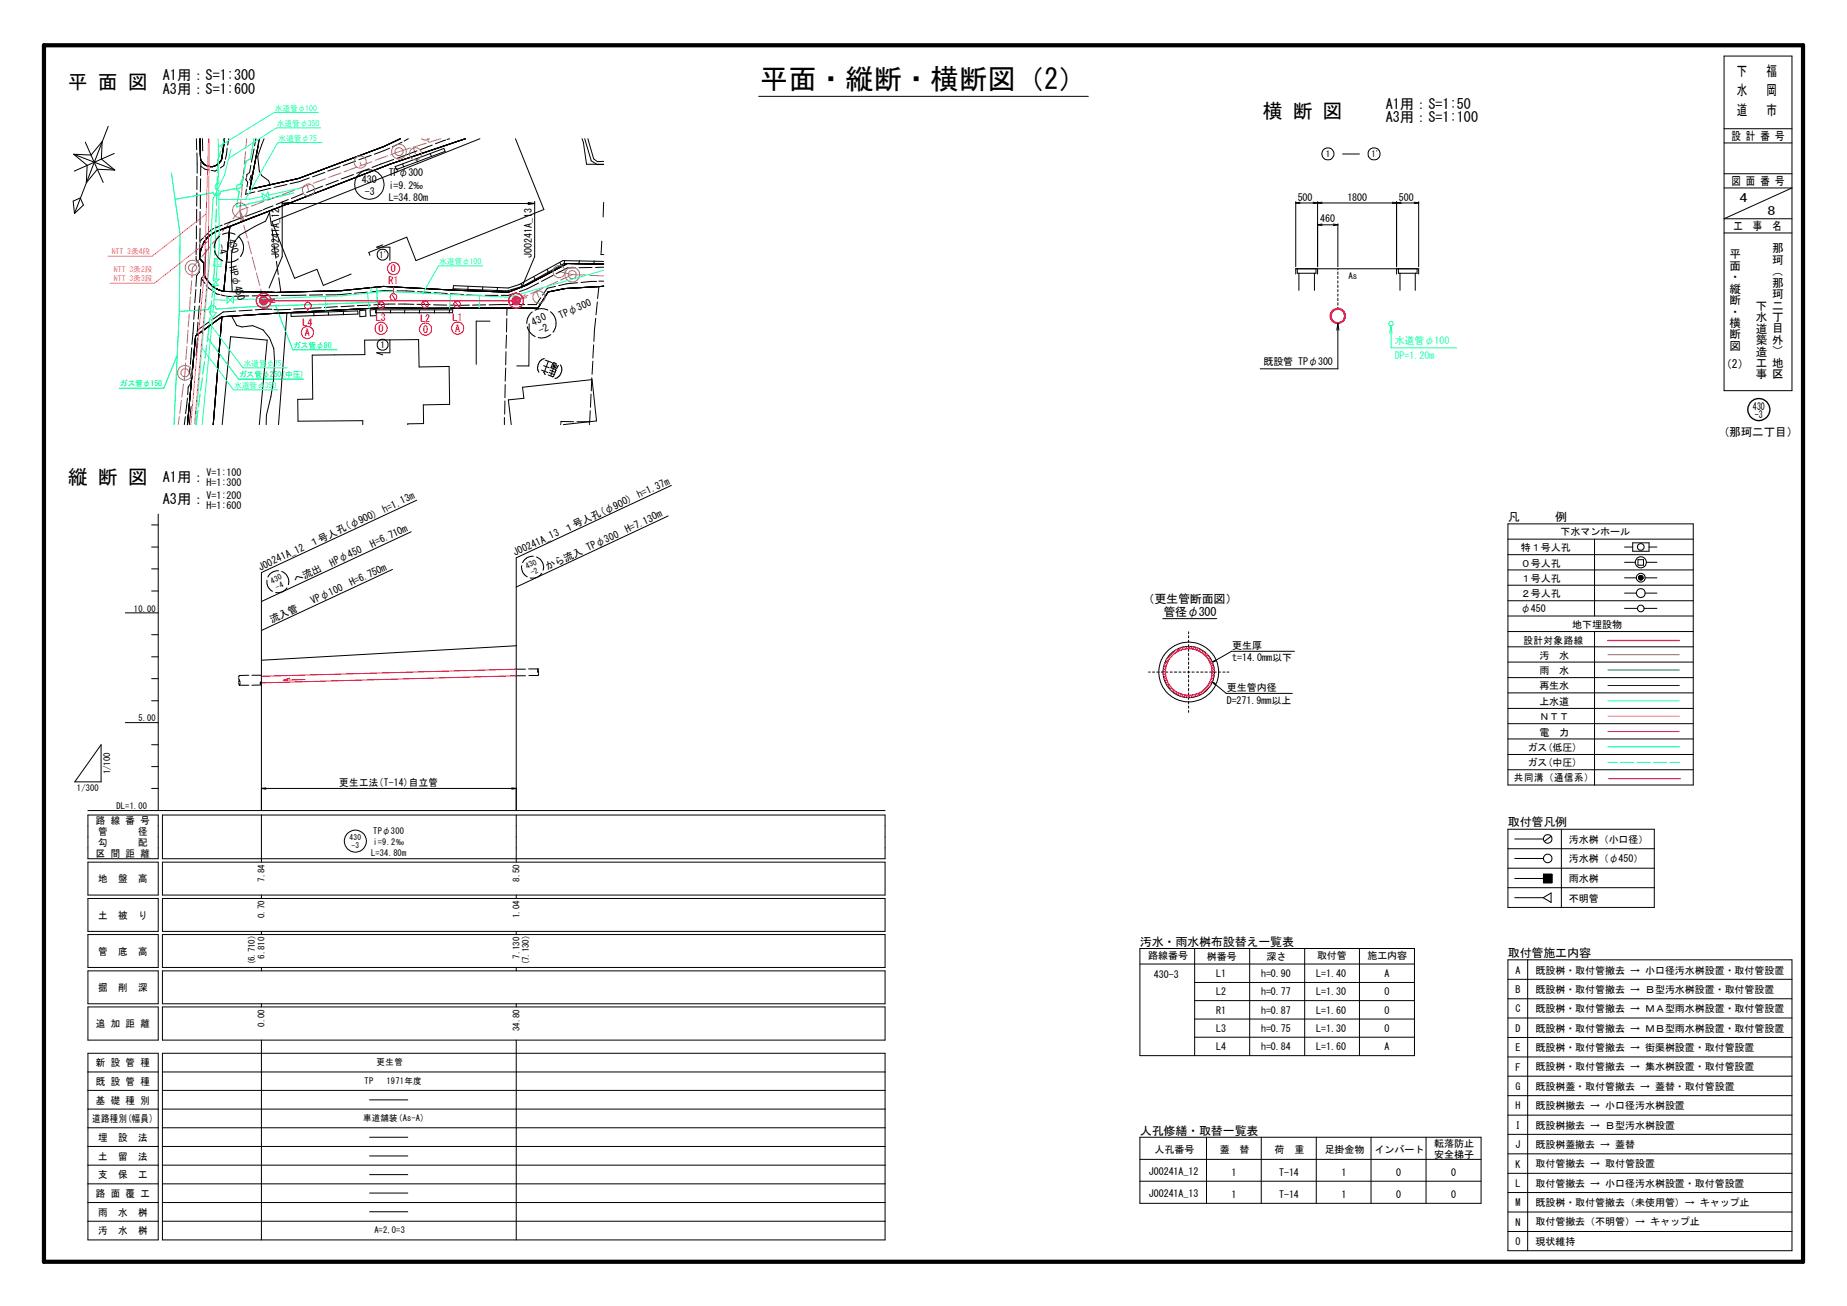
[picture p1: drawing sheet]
<svg xmlns="http://www.w3.org/2000/svg" width="297mm" height="210mm" viewBox="0 0 297 210" stroke-linecap="round" stroke-linejoin="round" font-family="sans-serif">
<g fill="#f00">
<circle cx="42.4" cy="48.3" r=".65"/>
<circle cx="83" cy="48.3" r=".65"/>
</g>
<g fill="none" stroke="#c08040" stroke-width=".16">
<path d="M33.8 39.7l-1.4 1.6M35.4 37.6l-1.3 1.6M37.1 35.6l-1.3 1.6M38.6 33.8l.5 1.9M38.6 33.8l.2 1.8M38.6 33.8l.7 1.7M38.6 33.8l-1.1 1.4M38.7 32.3l-.1 1.5M39 29.6l-.2 2.1M39.2 36.2l.6 2.1M39.2 27l-.2 2.1M39.5 24.4l-.2 2.1"/>
<path d="M39.7 22.3l-.2 1.5M39.9 38.8l.5 2M39.9 33.3l-1.3 .5M42.4 32.4l-2 .7M44.9 31.5l-2 .7M47.4 30.6l-2 .7M49.4 29.8l.2 .8M49.9 29.6l-2 .8M52.4 28.7l-2 .8M54.9 27.8l-2 .7M57.3 26.9l-2 .7M57.9 26.1l.2 .5"/>
<path d="M59.8 26l-2 .7M62.3 25.1l-2 .7M66 23.8l-3.2 1.1M66.5 23.7l.3 1M67.8 22.3l.4 .2h.4l.4-.2M68.5 23l-2 .7M68.7 22.3l.2 .6M70.9 22.3l-1.9 .6M29.8 58.4l-.2 2.8M30.1 55.7l-.2 2.1M30.2 53.1l-.1 2.1M30.4 50.5l-.1 2.1"/>
<path d="M30.6 47.8l-.1 2.1M30.8 45.2l-.2 2.1M32.1 41.7l-1.2 1.4v1.5M40.6 41.4l.5 2M41.2 43.9l.6 2M41.9 46.5l.5 1.8M84.5 47.4l-1.5 .9M84.7 47.8l-1.7 .5M84.9 47.5l-1.9 .8M86.2 46.8l.5 1M87.3 46.4l-2 .8M89.7 45.3l-1.9 .8"/>
<path d="M89.9 43.7l2.1 .5M92 44.2h2.3M92 44.2l-1.8 .8M94.8 44.3l2.3 .1M28.8 67l-.1 1.3M29.2 64.4l-.3 2.1M29.5 61.8l-.2 2M258.6 105.3h11.4"/>
<circle cx="38.6" cy="33.8" r="1.18"/>
<circle cx="49.6" cy="30.6" r=".97"/>
<circle cx="57.9" cy="26" r=".99"/>
<circle cx="64.2" cy="24.4" r=".65"/>
<circle cx="64.2" cy="24.4" r="1.19"/>
<circle cx="66.8" cy="24.7" r=".98"/>
<circle cx="29.7" cy="59.9" r="1.18"/>
<circle cx="29.7" cy="60" r=".65"/>
<circle cx="31" cy="43.1" r="1.18"/>
<circle cx="31" cy="43.1" r=".65"/>
<circle cx="86.7" cy="47.8" r=".97"/>
<circle cx="89.9" cy="43.7" r=".98"/>
<circle cx="92" cy="44.2" r=".64"/>
<circle cx="92" cy="44.2" r="1.19"/>
</g>
<g fill="none" stroke="#000" stroke-width=".16">
<path d="M122 15.5h53M277.2 9h11v53.8h-11zM11.8 32.3l1.1-.5 .5 1.2-1.4 1.3zM11.9 24.8l2.1 1.8-.1 2.8 1.8-2.2 2.8 .1M11.9 24.8l2.7 .1 1.8-2.1-.1 2.8 2.2 1.7M11.9 24.8l6.6 2.5M13.7 22.9l2.9 6.4M17.4 20.3l-5.4 14M18.4 24.7l-6.5 2.8M31.6 22.3v1.8M31.6 36.3v2.1M31.6 38.9l-.1 2"/>
<path d="M31.6 33.7v2.1M31.7 24.6v3.3M31.7 28.4v2.1M31.7 31l-.1 2.1M32.1 39.3v2.2M32.1 22.3l.1 .6M32.2 22.9v1.9M32.2 22.3v.6M32.2 34v2.2M32.2 36.7l-.1 2.1M32.2 24.7a1.74 1.74 0 0 0 2.2 2.1M32.2 38.9l-.1 .2"/>
<path d="M32.2 31.4v2.1M32.3 28.7l-.1 2.2M32.3 26.8l.3 .1M32.3 26v2.2M32.6 22.3v2M32.7 27l.3 .2 .6 .1M32.7 38.2l-.4 .6M33.6 37.4l-.7 .6M34.4 26.8h-.2M34.4 36.7l-.4 .3-.3 .3M35.1 26.3l-.7 .5M35.1 27.2l-.5 .3-.6-.1"/>
<path d="M35.3 38l-.7 .9-.1 .9M35.6 25.7l-.5 .6M35.7 25.4l-.1 .3M35.7 36.2l-1.1 .5M35.8 37.7l.7-.2h.7l.6 .2M36.1 22.8l-.4 2.6M36.1 22.3v.5M36.1 36.7a4.8 4.8 0 0 0-3.8 3.4l-.2 1.5 .7 .7a3.6 3.6 0 0 0 1.9 4.1l1.3 .5M36.2 26l-.2 .6-.6 .4M36.5 23.8l-.3 1.8M36.8 22.3l-.2 1M37 36.4l-.9 .3"/>
<path d="M37 36.4l-1 10.5M38.3 38l.6 .7 .3 .8-.1 1-.4 .7M39 35l-2.9 1.1M39.6 28.6l-.1 .3 .2 .1M39.6 30.4l-.1 .8 1.5-.3M39.7 29.1l.1 .2-.1 .8M39.9 27.9l-.2 .2v.3M40.2 28.7v.2l.1 .1M40.3 29.1l.2 .1M40.3 26.6l-.2 1.1-.1 .2M40.4 28.2l-.1 .4M40.7 28l-.2 .1"/>
<path d="M40.9 24l-.5 2.1M41.1 22.3l-.2 1.2M41.7 22.3l-.3 1.7M41.7 34.5l-4.7 1.9M41.7 34.5l-5.6 2.2M42.1 33.8l-2.6 1M42.5 22.3l-1.1 2.8 .3 2.4 .4 .7 1.1 .8 .2 .7M43.3 34l.3 2.3M43.3 34l-1.6 .5M43.3 34.2l-.6 1.4-4.1 2.2-.9 1.1-.4 1.8v6.2M43.6 30.3l-2.1 .5M43.7 36.8l.3 2.1"/>
<path d="M43.9 33.1l-1.6 .6M44.1 39.4l.3 2.1M44.8 33.4l-1.5 .6M45.4 32.4v8.9l-2.1 5M45.4 32.7h40.6M45.4 32.7l1 .2M46.1 29.7l-2 .4M46.4 32.1l-2 .8M46.4 32.6l-1 .1M48.8 31.1l-1.9 .8M49.7 28.6l-1.6 .6-1.4 .3M51.3 30.8l-3.5 1.4"/>
<path d="M51.9 29.9l-2.6 1M52.2 27.7l-2 .7M53.8 29.9l-2 .7M54.4 29l-2 .8M54.7 26.8l-2 .7M56.3 28.9l-2 .8M56.9 28.1l-2 .7M57.2 25.9l-2 .7M59.4 27.1l-2 .8M59.7 25l-2 .7M61.6 39.4l-1 .4h2.1v2.1M62.7 23.8l-2.5 1"/>
<path d="M63.3 25.7l-3.5 1.2M63.5 26.8l7.9-2.9 .2 .4-7.8 3zM64.4 22.3l-2.7 1.3-13.7 5.1-7.8 1.7 1.2-6.4M64.6 22.9l-1.5 .7M64.7 26.4l.2 .4M65.7 22.3l-.7 .4M66.9 25.6l.2 .4M67.1 24.3l-3.3 1.2M69.2 24.7l.2 .4M69.5 23.3l-1.9 .8M71.7 22.5l-1.7 .6M72.3 22.3l-.4 .1"/>
<path d="M73.5 22.7l1.3-.4a320.9 320.9 0 0 0-25.5 9.3l-7.6 2.9M77.2 22.3l-33.5 13.3 3.7 9.1 3.6-1.4 1 2.6 4.5-1.8M82.9 22.3l4.6 11.4-20.6 8.2-1.5-3.8-6.1 2.5 .2 .5M84.9 32.6l1.1 .1M86 32.4v8.9l-2.1 5M86 32.7l-1.1 .2M93.6 22.3l.2 .6 .5 3.5h2.8M94 22.3l1.1 3.6 .9 .6h1.1M94.5 22.3l1 3.2 .6 .5h1M96.8 38.8l-.2 2.1h.5M97.1 32.6l-.1 2.3M208.4 32.4v10.5"/>
<path d="M208.4 32.6h19.7M208.4 32.6l.6 .1M209 32.5l-.6 .1M211.2 32.5l.7 .1M211.9 32.4v10.5M211.9 32.6l-.7 .1M211.9 32.6l.7 .1M211.9 36.2h3.2M211.9 36.2l.7 .1M212.6 32.5l-.7 .1M212.6 36l-.7 .2M214.4 36l.7 .2"/>
<path d="M215.1 36v6.9M215.1 36.2l-.7 .1M215.9 24.8h2.7M223.9 32.5l.7 .1M224.6 32.4v10.5M224.6 32.6l-.7 .1M224.6 32.6l.7 .1M225.3 32.5l-.7 .1M227.4 32.5l.7 .1M228.1 32.4v10.5M228.1 32.6l-.7 .1M277.2 30.2h11l-11 5h11"/>
<path d="M277.2 23h11M277.2 20.7h11M277.2 27.9h11M277.2 37.5h11M30.6 59l-.1 .9 .1 .3M30.8 55.9l-.2 2.7M31.2 51.9l-.3 3.5M31.3 49.2l-.1 2.2M31.5 46.6l-.2 2.1M31.5 41.2v.5l.2 .3M31.7 53.6l-.1 .3M31.7 54.4l-.2 2.7"/>
<path d="M31.7 53.1v.3M31.8 42.1l.2 .2v.6M31.8 44.1l-.2 .2-.1 1.8M31.8 51.8l-.1 1.3M32 49.2l-.1 2.1M32 43.2v.6l-.1 .2M32.3 46.5l-.2 2.1M32.4 44.7l-.1 1.3M32.4 44.7l.1 .2M32.5 45l.5 .6M32.6 44.5l-.2 .2M32.9 44.2l-.3 .2"/>
<path d="M33.1 40l-.2 4.3M33.1 45.8l.4 .5 .6 .4M33.6 51.8l-1.9 1.3M34.3 46.9l.6 .4 .4 .1M34.5 40.3l.5 1.1 .8 .6M35.5 47.4l.7 .2M35.7 50.9l-4.2 3.1-1.4 14.3M35.7 50.9l-1.4 17.4M36 46.9l7.7 .1M36.4 47.6l.8 .1M37.3 50.8l.8 1.5 .8 .3 1.7-.2 1.7 .6 1 1.4 .7 1.6a28.2 28.2 0 0 1-1.2 10.8v1.5M37.9 50l-2 .2-1.9 1.3"/>
<path d="M37.9 50.8l-2.2 .1M38.3 41.6l-1 .5h-1M40 47.6l-2.5 .1M40.6 49.9l-2.2 .1M43.7 47h.6M43.7 49.7l-2.6 .1M44.4 42l.3 2.2M44.7 47.5l-4.1 .1M44.8 44.7l.4 2.3M45.2 47h-.9M46.1 50.3l-1.3 18M46.7 49.7l-2.6 .1"/>
<path d="M46.8 50.4l10.7-.4 .1 .5-10.8 .4zM47.1 46.9l-1.9 .1M49.2 47.5h-3.9M49.7 46.9h-2.1M50.5 50.3v.5M51.6 49.5l-4.4 .2M51.9 47.4l-2.2 .1M52.4 46.8l-2.2 .1M52.8 50.2v.5M54.3 49.3l-2.1 .1M54.9 49.8l-17 1M55.2 50.1v.5"/>
<path d="M56.5 47.2l-2.2 .2h-1.9M56.5 49.8h-1.6M56.7 46.6l-1.8 .2h-2M56.9 49.2l-2.1 .1M57.8 50l1-.1v.9l-.9 .1zM59.1 47l-2.1 .2M59.3 46.3l-2.1 .2M59.5 49.8h1v1h-.9zM59.6 49.1h-2.2M60.5 49.8h12.3v.5h-12.4zM61.6 49.5l7.4 .1M61.7 46.1l-6.8 .6-10.6 .3"/>
<path d="M61.7 49.5l-6.8 .3M61.7 46.1l12 .6M61.7 46.1l-1.9 .1M62.7 54.6v2.1h-2.1l1 .4M62.8 49.9v.4M63.3 46.8l-1.5-.1-2.2 .2M63.5 48.9l-3.4 .1M63.8 46.8l2.8 .1M64.1 48.9h2.4M65.1 49.9l-.1 .4M67.1 48.9l2.1 .1M67.1 46.9l2.2 .1"/>
<path d="M67.5 49.9l-.1 .5M69.7 49l2.1 .1M69.8 47.1l2.1 .1M69.9 49.8l-.1 .5M71.5 46.6l2.2 .1M72.3 49.9l-.1 .4M72.3 49.1h3.2M72.4 47.2l2.1 .2M75.1 47.4l2.3 .1M75.3 46.1l-.1 .5M77.6 46.1v.5M78 47.5h2.1"/>
<path d="M78.1 49l-2.1 .1M78.8 51.6h-2.2v7M80 46.3l-.1 .5M81.3 59.2l-.1 2.1M81.4 56.6l-.1 2.1M81.4 53.9v2.1M81.5 51.2l-.1 2.2M81.5 49.6v1.1M81.7 49h-3M82.3 49h2.1M83 47.1l-1.3 .4h-1.1M83.8 45.6l.2 .5"/>
<path d="M84.7 45.8l-3 1.2-8-.3M84.8 52.5l.4 1 .9 .6M85.1 52.1l-.1 6.7h-1.9M85.6 50.2l-.3 .3-.5 .7-.1 .8M85.9 44.5l.2 .5M86 49.9l1-.3 .5 .1 .6 .2M86.6 45.5l-1.8 .9-1.3 .5M87 47.9l-.8 1.1h-1.3M87.1 59.5l1 .4M87.4 58.8l.9 .3M87.4 59.8l.3 .4M87.5 57.7a1.52 1.52 0 0 0-.8 2.2"/>
<path d="M87.7 57.9l1 .4M88 43.3l.2 .5M88.1 46.9l-1.6 2.7h-17.5M88.1 46.9l-1.6 2.6-17.5 .1M88.2 58.1l-.6 1.6M88.3 59.9l.8 .3M88.4 59.5l.8 .4M88.5 50.1l.6 .6 .3 .9-.1 1.1-.4 .7M88.6 53.8l-.9 .5-.5 .1-.6-.1M88.6 59.1h.1M88.6 59.1l.7 .3 .1 .2-.5 1-.8-.3M88.9 44.3l-1.8 1"/>
<path d="M89 59.3l-.4 1.2M89.1 58.6l-.2 .5M89.3 58.6l-.2 .5M89.3 46.1l-1.3 .3-.8 1.1M89.3 59.4h.1M89.5 58.7l-.2 .5M89.5 58.5l-.4-.2-.2 .1-.3 .7M89.8 58.8l-.3 .5M90 42.2l.2 .5M90.1 58.7a1.52 1.52 0 0 1-.9 2.2M90.7 42.4l-6.7 3.7M90.7 42.4l6.4 .1"/>
<path d="M90.8 41.9l-.1 .5M91.2 42.4l-6.5 3.4M91.2 42.4l5.9 .1M92.5 43.1h-1.3l-1.8 .9M92.9 45.5l-1.8 .1-1.3 .3M93.2 41.9l-.1 .5M95.2 43l-2.1 .1M95.3 58.1l-.1 2.1M95.5 55.5l-.2 2.1M95.5 42v.5M95.8 51.2l-.3 3.7M95.9 45.3l-2.5 .1"/>
<path d="M96.1 48.6l-.3 2M96.3 45.2h.8M96.3 46.1l-.2 1.9M96.8 46.1l.3-.1-6.2 .4-2.8 .5M97.1 42l-6.6-.1-7 3.9-1.8 .5-8.8-.4v.5l8.7 .4 2.4-.7M97.1 43h-1.3M208.4 44.1v-.9h19.7v.9M208.6 43.2v.7h3v-.7M208.9 43.9v2.8M211.4 43.9v2.8M211.9 43.2v.9M215.1 43.2v.2"/>
<path d="M215.1 43.7v.4M215.1 44.4v.4M215.1 45.2v.3M215.1 45.8v.4M215.1 46.6v.3M215.1 47.3v.3M215.1 48v.3M215.1 48.7v.4M215.1 49.4v.2M215.1 52v7.3h-12.5M215.1 52l-.1 1.1M215.1 52l.2 1.1"/>
<path d="M224.6 43.2v.9M224.9 43.2v.7h3v-.7M225.1 43.9v2.8M227.6 43.9v2.8M29.8 67l-.2 1.3M30.1 64l-.3 2.5M30.4 62l-.1 .2-.1 1.3M30.6 60.3l.1 .7M30.7 61.2v.4l-.2 .2M30.7 65.4l-.3 2.9M35.7 68.3l1.4-14.2 5.9 .6-1.3 13.6M58.3 68.3v-.7l-10.4 .1v-3.5h2.4l-.1-7.1 8.5-.1-.1-2.3 8.7-.1 .1 4.4 4.8-.1 .1 6.1-4.2 .1v3l-2.5 .1v.1"/>
<path d="M81.1 67.1v1.2M81.2 64.5v2.1M81.2 61.8v2.2M82.2 68.3l-.5-4 2.5-.2-.2-1.8 11.2-1.3 .7 6.7-5.3 .6M90.2 68.1v.2M92.2 67.8h-2v.2M92.8 67.8h2M94.8 68.1v.2M94.8 67.8v.2M94.9 66l-.1 1.8M95 63.4v2.1M95.2 60.7l-.1 2.2"/>
<path d="M107.9 78.1l-24.9 11.6v40.6M20.2 98.6h5.2M24.4 95h1M24.4 91.5h1M24.4 88h1M24.4 84.4h1M25.4 82.7v47.6M42.9 93.3v.6l.2 .5 .7 .7M44.8 91.8l-.9 .1-.6 .6-.2 .3M45.3 91.9l.4 .2 .5 .5 .2 .7v.7M46.1 94.5l-.4 .5-.4 .2-1 .1M63.1 91.6l-21.1 9.8"/>
<path d="M66.1 85.5l-24.1 11.2M67 80.4l-25 11.7v38.2M83.9 91l.1 .9 .2 .4 .6 .5M85.8 89.5l-1 .2-.5 .3-.3 .5M86.3 89.6l.6 .4 .3 .4 .2 .7-.1 .6M87.1 92.2l-.8 .7-1 .1M107.4 83l-24.4 11.4M187 99.5h8.7M242.5 84.2h29.8v42h-29.8zM242.5 86.7h29.8M242.5 91.7h29.8M242.5 94.1h29.8"/>
<path d="M242.5 96.6h29.8M242.5 99.1h29.8M242.5 89.2h29.8M256.4 86.7v12.4M261.2 88h1.4M261.2 92.9h1.9M261.2 95.4h1.9M261.2 97.8h2.1M261.2 90.4h1.8M262.6 87.3h2.6v1.3h-2.6zM263.4 90h.9v.9h-.9zM263.5 92.9l.4 .4 .3-.4-.3-.4-.4 .4"/>
<path d="M263.5 92.8l.5 .4M263.6 92.7l.5 .5M263.6 92.6l.5 .5M263.7 92.6l.5 .4M263.7 92.6l-.2 .2 .4 .5M263.8 92.5l.4 .5-.2 .2M263.9 92.5l-.4 .5 .2 .2M264 92.6l.2 .2-.4 .5M264 92.6l-.5 .4M264.1 92.6l-.5 .5M264.1 92.7l-.5 .5M264.2 92.8l-.5 .4"/>
<path d="M264.4 97.8h2M264.5 92.9h1.9M264.5 95.4h1.9M264.8 90.4h1.6M265.2 88h1.2M16.3 119.8v5.9h-4.3zM20.2 116.2h5.2M24.4 119.8h1M24.4 112.7h1M24.4 109.1h1M24.4 105.6h1M24.4 102.1h1"/>
<path d="M38.4 109.9l.1 .3M38.4 109.1l.1 .3M38.5 109.4l-.1 .3M38.5 109.4l.1 .3M38.5 110.2h1.5M38.6 109.9l-.1 .3M40 108.6h-1.5l-.1 .3M40.5 108.6h1.5M42 110.2h-1.5M83 107.6h1.5M83 108.7h1.5M83 103.8l-41 2.4"/>
<path d="M85 107.6h1.5M86.4 107.9l.1 .2M86.5 108.1l.1 .2M86.5 107.6l-.1 .2M86.5 107.6l.1 .2M86.6 107.9l-.1 .2M86.6 108.4l-.1 .2h-1.5M184.7 108.1h.3M185.3 108.1h.4M186 108.1h.4M186.7 108.1h.4M187.5 108.1h.3"/>
<path d="M188.2 108.1h.3M188.8 108.1h.4M189.6 108.1h.3M190.3 108.1h.3M191 108.1h.3M191.1 101.6v.3M191.1 102.2v.4M191.1 103v.3M191.1 103.7v.3M191.1 104.4v.3M191.1 105.1v.3M191.1 105.8v.3"/>
<path d="M191.1 106.5v.3M191.1 107.2v.3M191.1 107.9v.3M191.1 108.6v.4M191.1 109.3v.3M191.1 110v.4M191.1 110.7v.4M191.1 111.4v.4M191.1 112.1v.4M191.1 112.8v.4M191.1 113.5v.4M191.1 114.3v.3"/>
<path d="M191.7 108.1h.3M192.4 108.1h.3M193.1 108.1h.4M193.8 108.1h.3M194.5 108.1h.4M194.9 109.6l.4 .5M194.9 109.6l.5 .3M194.9 109.6l2.3 1.9h10.6M195.2 108.1h.4M195.4 106.2l-.5 .3M195.5 106.3l-.6 .2M195.9 108.1h.4"/>
<path d="M196.6 108.1h.4M197.3 108.1h.3M208.2 104.7h-10.2l-3.1 1.8M242.5 101.6h29.8M242.5 104h29.8M242.5 106.5h29.8M242.5 109h29.8M242.5 111.4h29.8M242.5 113.9h29.8M242.5 116.4h29.8M242.5 118.8h29.8M256.4 101.6v24.6"/>
<path d="M14.1 131.1h11.3v7h-11.3zM14.1 138.6h11.3v5.3h-11.3zM14.1 130.3h128.2M24.4 126.8h1M24.4 123.3h1M26.1 131.1h116.2v7h-116.2zM26.1 138.6h116.2v5.3h-116.2zM42 126.8h41M42 131.1v7.5M42 126.8l.8 .1M42.8 126.7l-.8 .1M82.3 126.7l.7 .1"/>
<path d="M83 131.1v7.5M83 126.8l-.7 .1M242.5 136.5h23.5M242.5 133.3h23.5v12.6h-23.5zM242.5 139.6h23.5M242.5 121.3h29.8M242.5 123.8h29.8M243.6 138h4.6M243.6 134.9h4.6M249.4 134.5l-1.1 .8M251.1 133.3v12.6M14.1 144.5h11.3v5.3h-11.3z"/>
<path d="M14.1 150.3h11.3v5.3h-11.3zM14.1 156.1h11.3v5.3h-11.3zM26.1 144.5h116.2v5.3h-116.2zM26.1 150.3h116.2v5.3h-116.2zM26.1 156.1h116.2v5.3h-116.2zM42 143.9v.6M42 149.8v.5M42 155.6v.5M83 143.9v.6M83 149.8v.5M83 155.6v.5M183.3 152.5h44.2v17.3h-44.2z"/>
<path d="M183.3 155h44.2M192.1 158h35.4M192.1 152.5v17.3M201 152.5v17.3M209.8 152.5v17.3M218.6 152.5v17.3M242.5 154.3h45.7v46.8h-45.7zM242.5 142.7h23.5M242.5 157.5h45.7M243.6 144.4h4.6M245.7 154.3v46.8M248.2 144.4l1.2-.8v1.5z"/>
<path d="M248.2 140.6v1.3M248.2 141.9h1.4M248.2 140.6h1.4M248.2 140.6l1.4 1.3M248.2 140.6h.1M248.3 140.6l1.3 1.3h-.1l-1.3-1.2M248.3 140.6l-.1 .1M248.4 140.6l1.2 1.2-.2 .1-1.2-1.1M248.5 140.6l-.3 .2M248.5 140.6l1.1 1-.3 .3-1.1-1M248.5 140.6l-.3 .3M248.6 140.6l1 1-.4 .3-1-.9"/>
<path d="M248.6 140.6l-.4 .4M248.7 140.6l.9 .8-.6 .5-.8-.8M248.8 140.6l-.6 .5M248.8 140.6l.8 .8-.6 .5-.8-.7M248.8 140.6l-.6 .6M248.9 140.6l.7 .7-.7 .6-.7-.6h-4.6M248.9 140.6l-.7 .7M249 140.6l.6 .5-.8 .8-.6-.5M249 140.6l-.8 .8M249.1 140.6l.5 .5-.9 .8-.5-.4M249.1 140.6l-.9 .9M249.2 140.6l.4 .4-1 .9-.4-.3"/>
<path d="M249.2 140.6l-1 1M249.3 140.6l.3 .2-1.1 1.1-.3-.2M249.3 140.6l-1.1 1.1M249.4 140.6l.2 .2-1.2 1.1-.2-.1M249.4 140.6l-1.2 1.2M249.5 140.6l.1 .1-1.3 1.2h-.1M249.6 140.6v1.3M249.6 140.6l-1.4 1.3M14.1 161.9h11.3v5.4h-11.3zM14.1 169.4h11.3v30h-11.3zM14.1 178.4h11.3M14.1 175.3h11.3"/>
<path d="M14.1 172.4h11.3M26.1 169.4h116.2v30h-116.2zM26.1 161.9h116.2v5.4h-116.2zM26.1 178.4h116.2M26.1 175.3h116.2M26.1 172.4h116.2M42 161.4v.5M42 167.3v32.1M59.4 176.9h6.2M83 161.4v.5M83 167.3v32.1M192.1 163.9h35.4"/>
<path d="M192.1 160.9h35.4M192.1 166.8h35.4M242.5 170h45.7M242.5 176.2h45.7M242.5 179.3h45.7M242.5 166.8h45.7M242.5 163.7h45.7M242.5 160.6h45.7M242.5 173.1h45.7M14.1 196.4h11.3M14.1 193.4h11.3M14.1 190.4h11.3"/>
<path d="M14.1 187.4h11.3M14.1 184.4h11.3M14.1 181.4h11.3M26.1 196.4h116.2M26.1 193.4h116.2M26.1 190.4h116.2M26.1 187.4h116.2M26.1 184.4h116.2M26.1 181.4h116.2M59.4 182.9h6.2M59.4 185.9h6.2M59.4 188.9h6.2"/>
<path d="M59.4 191.9h6.2M59.4 194.9h6.2M183.3 182.9h54.9v10.6h-54.9zM183.3 186.4h54.9M183.3 189.9h54.9M194 182.9v10.6M202.8 182.9v10.6M211.7 182.9v10.6M220.5 182.9v10.6M229.3 182.9v10.6M242.5 198h45.7M242.5 191.8h45.7"/>
<path d="M242.5 188.7h45.7M242.5 185.5h45.7M242.5 182.4h45.7M242.5 194.9h45.7"/>
<circle cx="59.4" cy="29.7" r="2.36"/>
<circle cx="213.5" cy="24.7" r=".98"/>
<circle cx="220.9" cy="24.7" r=".97"/>
<circle cx="61.5" cy="55.5" r=".88"/>
<circle cx="61.5" cy="40.9" r=".88"/>
<circle cx="263.8" cy="95.4" r=".71"/>
<circle cx="263.8" cy="88" r=".54"/>
<circle cx="263.8" cy="97.8" r=".53"/>
<circle cx="263.8" cy="92.9" r=".36"/>
<circle cx="263.8" cy="92.9" r=".7"/>
<circle cx="263.9" cy="90.4" r=".89"/>
<circle cx="191.2" cy="108.1" r="4.8"/>
<circle cx="191.2" cy="108.1" r="4.1"/>
<circle cx="57.2" cy="135.3" r="1.76"/>
<circle cx="248.9" cy="134.9" r=".69"/>
<circle cx="248.9" cy="138" r=".68"/>
</g>
<g fill="none" stroke="#0f0" stroke-width=".16">
<path d="M27.6 27.8l1.4 9.9-.2 12.4M34.6 38.9l-.1 2.1M34.7 36.2l-.1 2.2M34.8 33.6l-.1 2.1M34.9 30.9l-.1 2.2M35 28.3l-.1 2.1M35.5 24.3l-.4 1.4-.1 2.1M36.1 22.3l-.5 1.4M39 28.9l-.2 .1-.1 .6a.58 .58 0 0 0-.7 .5 .58 .58 0 0 0 .5 .7l-.5 2.5 9.2-2.3M40.9 22.3l-.6 3.3-.7 .3-.8 4.3-3.3 .6-.1 .2a.58 .58 0 0 1-.5 .5 .58 .58 0 0 1-.6-.5l-6.1 1M28.5 57.1l-2.2 5.3h-7.1M28.8 50.1l-.8 18.2"/>
<path d="M32.9 58.1l-.3 2.1M33.2 55.5l-.2 2.1M33.4 54.4l5 6.6h10.4M33.8 51.1l-.5 3.8M34 48.4l-.2 2.1M34.3 45.8l-.2 2.1M34.5 41.5l-.2 3.7M44.3 49.1l2.8 7.2h7.1M60.6 46.1l.1 2.5M61.3 48.6l-19.9 .7-6.6 .4a.59 .59 0 0 0-.7-.5 .59 .59 0 0 0-.5 .6l-4.8 .3M31.8 66l-.3 2.3M32.2 63.4l-.3 2"/>
<path d="M32.6 60.7l-.3 2.1M258.6 120.1h11.4M258.6 122.6h1.5M260.6 122.6h2.1M263.2 122.6h2.1M265.9 122.6h2.1M268.6 122.6h1.4"/>
</g>
<g fill="none" stroke="#0ff" stroke-width=".16">
<path d="M51.2 18.1h-7.1l-9 5.5M35.1 22.3l.1 7.2a.57 .57 0 0 0-.6 .6 .57 .57 0 0 0 .6 .5l.1 8.8-.2 2.3M37.1 24l-1 4.2-1.9 3.8-.4 8.5-2.4 27.8M42.1 31.1l.2 1 .8-1.2 .2 1zM42.2 31.6l-2 .4-5 .1M48.3 30.2l-5.1 1.2M51.6 20.6h-7.2l-7.7 4.9M51.8 22.9h-7.1l-5.2 9.1M32.5 56l5 6.7h7.2M33.7 50.1l1.1 .1-.6 .9zM34 52.5l5.1 6.6h7.1M34.2 51.1l-1.7 17.2"/>
<path d="M34.2 44.8l.9 1.1-1-.1 1.2-.9zM34.4 48.2l2.1 .1M34.5 41.6l1.1 .1-.1 1.1h-1.1zM34.6 45.9l-.4 4.3M34.9 42.8l-.1 2.1M36.5 47.8l1 .9v-1l-1 1.1zM52.3 47.7l.1 2.3M59.1 47.1l.3 2.5M59.6 46.3l.1 .8M72.4 47.4l-.1 2.2M77.1 47.6l-.1 1.9M77.6 42.8h-7.1l-2.5 4.4"/>
<path d="M97.1 43.5l-15.3 4.3-20.1-.9-6.8 .7-17.4 .6M223.7 52.4v3.5h10.6M223.7 52.4l.2 1.2M223.7 52.4l-.2 1.2M258.6 112.7h11.4"/>
<circle cx="223.7" cy="52" r=".35"/>
</g>
<path d="M33.1 34.4l-8.6 6.8h-7.1M33.5 22.3l-.6 21.3-2.2 24.7M33.5 38.7l-8.7 6.9h-7.1M33.7 22.3l-.2 21.3-2.2 24.5M258.6 115.2h11.4" fill="none" stroke="#f0f" stroke-width=".16"/>
<g fill="none" stroke="#f00" stroke-width=".16">
<path d="M49.5 48.3v.3M49.5 49.7v.4M61 48.6l.6 .9M61.3 48.3v.2M61.3 49.5h.1M62.9 47.3l.7 .9M63.3 46.1v1.1M63.3 48.3h.1M68 48.5l.7 .9M68.3 48.3v.1M68.3 49.5v.1M73.2 48.5l.6 .9"/>
<path d="M73.5 48.3v.1M73.5 49.5v.1M46.6 109.1l-1 .3 3.5-.1M83 107.6l-41 1.2M83 108.7l-41 1.1M187.4 107.9l-.4 .3M187.4 108.3l-.3 .3M187.5 108.7l-.3 .3M187.5 107.4l-.5 .4M187.5 109l-.3 .3M187.6 106.8l-.5 .6M187.6 109.3l-.3 .3"/>
<path d="M187.7 109.6l-.2 .3M187.9 109.9l-.3 .3M188 106l-.8 .8M188 110.2l-.2 .2M188.2 110.4l-.2 .3M188.4 110.6l-.2 .3M188.6 110.8l-.3 .3M188.8 111l-.2 .3M189.1 111.2l-.3 .3M189.2 104.4l-1.7 1.7M189.4 111.3l-.3 .3M189.7 111.5l-.3 .3"/>
<path d="M189.9 104.1l-.8 .8M189.9 111.6l-.2 .3M190.2 111.7l-.3 .3M190.5 104l-.6 .6M190.6 111.8l-.3 .3M190.9 104l-.4 .4M191 111.8l-.4 .3M191.3 104l-.3 .4M191.4 111.8l-.4 .4M191.7 104l-.3 .4M191.9 111.7l-.5 .5M192.1 104.1l-.4 .3"/>
<path d="M192.4 104.1l-.3 .3M192.5 111.5l-.6 .6M192.7 104.3l-.3 .3M193 104.4l-.3 .3M193.3 104.5l-.3 .3M193.4 111l-.9 1M193.5 104.7l-.2 .3M193.8 104.9l-.3 .3M194 105.1l-.3 .2M194.2 105.3l-.3 .2M194.4 105.5l-.3 .3M194.6 105.7l-.3 .3"/>
<path d="M194.7 110.2l-1.4 1.4M194.7 106l-.3 .3M194.9 106.3l-.3 .3M195 106.6l-.3 .2M195.1 109.4l-1 .9M195.1 106.8l-.3 .4M195.2 107.2l-.3 .3M195.2 108.8l-.6 .6M195.2 107.5l-.3 .4M195.3 107.9l-.4 .4M195.3 108.4l-.5 .4"/>
<circle cx="49.4" cy="53.5" r=".97"/>
<circle cx="49.5" cy="49.2" r=".53"/>
<circle cx="61.3" cy="49.1" r=".52"/>
<circle cx="61.3" cy="52.8" r=".98"/>
<circle cx="63.3" cy="47.8" r=".53"/>
<circle cx="63.3" cy="43.2" r=".98"/>
<circle cx="68.3" cy="48.9" r=".53"/>
<circle cx="68.4" cy="52.9" r=".98"/>
<circle cx="73.5" cy="48.9" r=".53"/>
<circle cx="73.6" cy="52.8" r=".98"/>
<circle cx="215.1" cy="50.8" r="1.23"/>
<circle cx="215.1" cy="50.8" r="1.06"/>
<circle cx="191.2" cy="108.1" r="3.7"/>
</g>
<path d="M258.6 110.2h11.4" fill="none" stroke="#4c0000" stroke-width=".16"/>
<path d="M258.6 117.6h11.4" fill="none" stroke="#ff8000" stroke-width=".16"/>
<path d="M258.6 107.7h11.4" fill="none" stroke="#00f" stroke-width=".16"/>
<path d="M258.7 125.2h11.5" fill="none" stroke="#7f0000" stroke-width=".16"/>
<g fill="none" stroke="#f00" stroke-width=".21">
<path d="M42.4 48.3h40.6M42.4 48.3l1.8 .3M44.2 48.1l-1.8 .2M258.5 103h11.5"/>
<circle cx="42.4" cy="48.3" r="1.18"/>
<circle cx="42.4" cy="48.4" r=".65"/>
<circle cx="83" cy="48.3" r="1.18"/>
<circle cx="83" cy="48.4" r=".65"/>
</g>
<g fill="none" stroke="#000" stroke-width=".21">
<path d="M41.9 109.9l.1 .1M42 109.7l-.1 .1"/>
<circle cx="282.8" cy="65.9" r="1.77"/>
</g>
<path d="M7.1 7.3h282.8v195.6h-282.8z" fill="none" stroke="#000" stroke-width=".68"/>
<text font-size="4.6" x="122.2" y="14.3">平面・縦断・横断図（2）</text>
<g font-size="3.2">
<text x="10.9" y="14.4">平 面 図</text>
<text x="203.1" y="19">横 断 図</text>
<text x="10.9" y="77.9">縦 断 図</text>
</g>
<g font-size="2.3">
<text x="26.2" y="12.9">A1用：S=1:300</text>
<text x="26.2" y="15.1">A3用：S=1:600</text>
<text x="222.8" y="17.5">A1用：S=1:50</text>
<text x="279.3" y="12.2">下</text>
<text x="279.3" y="15.2">水</text>
<text x="284.1" y="15.2">岡</text>
<text x="284.1" y="12.2">福</text>
<text x="222.8" y="19.7">A3用：S=1:100</text>
<text x="279.3" y="18.5">道</text>
<text x="284.1" y="18.5">市</text>
<text x="26.2" y="77.4">A1用：</text>
<text x="26.2" y="81.1">A3用：</text>
</g>
<g font-size="1.9">
<text x="278.4" y="22.4">設 計 番 号</text>
<text x="278.4" y="29.7">図 面 番 号</text>
<text x="279.7" y="32.4">4</text>
<text x="284.2" y="34.5">8</text>
<text x="278.1" y="41.5">平</text>
<text x="278.8" y="37">工　事　名</text>
<text x="285" y="40.6">那</text>
<text x="278.1" y="43.4">面</text>
<text x="278.1" y="45.2">・</text>
<text x="278.1" y="47.1">縦</text>
<text x="285" y="42.4">珂</text>
<text x="285" y="44.3">（</text>
<text x="285" y="46.1">那</text>
<text x="285" y="48">珂</text>
<text x="278.1" y="48.9">断</text>
<text x="278.1" y="50.7">・</text>
<text x="278.1" y="52.6">横</text>
<text x="282.4" y="49.8">下 二</text>
<text x="282.4" y="51.6">水 丁</text>
<text x="282.4" y="53.5">道 目</text>
<text x="276.6" y="59.2">（2） 工 地</text>
<text x="278.1" y="54.4">断</text>
<text x="278.1" y="56.3">図</text>
<text x="282.4" y="55.3">築 外</text>
<text x="282.4" y="57.2">造 ）</text>
<text x="282.4" y="60.9">事 区</text>
<text x="276.3" y="70.1">（那珂二丁目）</text>
<text x="242.5" y="83.8">凡　　　例</text>
<text x="183.7" y="97">（更生管断面図）</text>
<text x="187.1" y="99.1">管径φ300</text>
<text x="242.5" y="132.9">取付管凡例</text>
<text x="183.3" y="152.1">汚水・雨水桝布設替え一覧表</text>
<text x="242.5" y="153.9">取付管施工内容</text>
<text x="183.3" y="182.5">人孔修繕・取替一覧表</text>
</g>
<g font-size="1.6">
<text x="58.2" y="29.5">430</text>
<text x="62.5" y="28.3">TPφ300</text>
<text x="58.7" y="31.3">-3</text>
<text x="62.5" y="30.4">i=9.2‰</text>
<text x="62.5" y="32.3">L=34.80m</text>
<text x="208.7" y="32.3">500</text>
<text x="212.3" y="35.8">460</text>
<text x="216.7" y="32.3">1800</text>
<text x="224.9" y="32.3">500</text>
<text x="35" y="39.4" transform="rotate(75 35 39.4)">-4</text>
<text x="36.7" y="38.5" transform="rotate(75 36.7 38.5)">430</text>
<text x="44.9" y="41.5" transform="rotate(-90 44.9 41.5)">J00241A_12</text>
<text x="85.5" y="41.5" transform="rotate(-90 85.5 41.5)">J00241A_13</text>
<text x="36.9" y="43" transform="rotate(75 36.9 43)">HPφ450</text>
<text x="85.8" y="52.4" transform="rotate(-25 85.8 52.4)">430</text>
<text x="86.9" y="53.8" transform="rotate(-25 86.9 53.8)">-2</text>
<text x="90.2" y="51.4" transform="rotate(-25 90.2 51.4)">TPφ300</text>
<text x="203.2" y="58.7">既設管 TPφ300</text>
<text x="281.9" y="65.9">430</text>
<text x="282.2" y="67.2">-3</text>
<text x="33.2" y="76.5">V=1:100</text>
<text x="33.2" y="78.2">H=1:300</text>
<text x="33.2" y="80.2">V=1:200</text>
<text x="33.2" y="81.8">H=1:600</text>
<text x="50" y="88" transform="rotate(-25 50 88)">１号人孔(φ900) h=1.13m</text>
<text x="59.9" y="88.1" transform="rotate(-25 59.9 88.1)">H=6.710m</text>
<text x="82.8" y="89.4" transform="rotate(-25 82.8 89.4)">J00241A_13</text>
<text x="91" y="85.6" transform="rotate(-25 91 85.6)">１号人孔(φ900) h=1.37m</text>
<text x="100.8" y="85.7" transform="rotate(-25 100.8 85.7)">H=7.130m</text>
<text x="244.6" y="88.6">特１号人孔</text>
<text x="251" y="86.1">下水マンホール</text>
<text x="41.9" y="91.8" transform="rotate(-25 41.9 91.8)">J00241A_12</text>
<text x="47.5" y="93.8" transform="rotate(-25 47.5 93.8)">へ流出</text>
<text x="53.3" y="91.1" transform="rotate(-25 53.3 91.1)">HPφ450</text>
<text x="56.5" y="94.3" transform="rotate(-25 56.5 94.3)">H=6.750m</text>
<text x="88.1" y="91.7" transform="rotate(-25 88.1 91.7)">から流入 TPφ300</text>
<text x="244.6" y="93.5">１号人孔</text>
<text x="244.6" y="91.1">０号人孔</text>
<text x="43.7" y="100.2" transform="rotate(-25 43.7 100.2)">流入管</text>
<text x="50.3" y="97.2" transform="rotate(-25 50.3 97.2)">VPφ100</text>
<text x="244.6" y="96">２号人孔</text>
<text x="244.6" y="98.5">φ450</text>
<text x="252.8" y="101">地下埋設物</text>
<text x="198.2" y="104.4">更生厚</text>
<text x="198.2" y="106.2">t=14.0mm以下</text>
<text x="245" y="103.5">設計対象路線</text>
<text x="247.6" y="106">汚　水</text>
<text x="197.3" y="113.2">D=271.9mm以上</text>
<text x="197.3" y="111.1">更生管内径</text>
<text x="247.6" y="108.4">雨　水</text>
<text x="247.6" y="110.9">再生水</text>
<text x="247.6" y="113.4">上水道</text>
<text x="247.6" y="115.8">ＮＴＴ</text>
<text x="247.6" y="118.3">電　力</text>
<text x="243.5" y="125.6">共同溝（通信系）</text>
<text x="245.7" y="120.8">ガス(低圧)</text>
<text x="245.7" y="123.2">ガス(中圧)</text>
<text x="54.6" y="126.5">更生工法(T-14)自立管</text>
<text x="15.4" y="137.8">区 間 距 離</text>
<text x="15.4" y="132.5">路 線 番 号</text>
<text x="15.8" y="136.1">勾</text>
<text x="15.8" y="134.3">管</text>
<text x="22.2" y="136.1">配</text>
<text x="22.2" y="134.3">径</text>
<text x="252.3" y="135.5">汚水桝（小口径）</text>
<text x="15.8" y="141.9">地</text>
<text x="19" y="141.9">盤</text>
<text x="22.2" y="141.9">高</text>
<text x="252.3" y="141.9">雨水桝</text>
<text x="252.3" y="138.7">汚水桝（φ450）</text>
<text x="15.8" y="147.7">土</text>
<text x="19" y="147.7">被</text>
<text x="22.2" y="147.7">り</text>
<text x="252.3" y="145">不明管</text>
<text x="15.8" y="153.5">管</text>
<text x="19" y="153.5">底</text>
<text x="22.2" y="153.5">高</text>
<text x="184.7" y="154.3">路線番号</text>
<text x="194.1" y="154.3">桝番号</text>
<text x="203.7" y="154.3">深さ</text>
<text x="211.8" y="154.3">取付管</text>
<text x="219.9" y="154.3">施工内容</text>
<text x="15.8" y="159.4">掘</text>
<text x="19" y="159.4">削</text>
<text x="22.2" y="159.4">深</text>
<text x="185.6" y="157.2">430-3</text>
<text x="195.6" y="160.1">L2</text>
<text x="195.6" y="157.1">L1</text>
<text x="202.8" y="160.1">h=0.77</text>
<text x="202.8" y="157.1">h=0.90</text>
<text x="211.7" y="160.1">L=1.30</text>
<text x="211.7" y="157.1">L=1.40</text>
<text x="222.6" y="160.1">O</text>
<text x="222.6" y="157.1">A</text>
<text x="243.7" y="156.6">A</text>
<text x="243.7" y="159.7">B</text>
<text x="246.9" y="156.6">既設桝・取付管撤去 → 小口径汚水桝設置・取付管設置</text>
<text x="246.9" y="159.6">既設桝・取付管撤去 → Ｂ型汚水桝設置・取付管設置</text>
<text x="15.4" y="165.2">追 加 距 離</text>
<text x="195.6" y="163">R1</text>
<text x="195.6" y="165.9">L3</text>
<text x="202.8" y="163">h=0.87</text>
<text x="202.8" y="165.9">h=0.75</text>
<text x="211.7" y="163">L=1.60</text>
<text x="211.7" y="165.9">L=1.30</text>
<text x="222.6" y="163">O</text>
<text x="222.6" y="165.9">O</text>
<text x="243.7" y="165.9">D</text>
<text x="243.7" y="162.8">C</text>
<text x="246.9" y="162.8">既設桝・取付管撤去 → ＭＡ型雨水桝設置・取付管設置</text>
<text x="246.9" y="165.9">既設桝・取付管撤去 → ＭＢ型雨水桝設置・取付管設置</text>
<text x="15.4" y="171.4">新 設 管 種</text>
<text x="195.6" y="168.9">L4</text>
<text x="202.8" y="168.9">h=0.84</text>
<text x="211.7" y="168.9">L=1.60</text>
<text x="222.6" y="168.9">A</text>
<text x="243.7" y="172.2">F</text>
<text x="243.7" y="169">E</text>
<text x="246.9" y="169">既設桝・取付管撤去 → 街渠桝設置・取付管設置</text>
<text x="246.9" y="172.1">既設桝・取付管撤去 → 集水桝設置・取付管設置</text>
<text x="15.4" y="177.5">基 礎 種 別</text>
<text x="15.4" y="174.5">既 設 管 種</text>
<text x="243.7" y="178.4">H</text>
<text x="243.7" y="175.3">G</text>
<text x="246.9" y="175.3">既設桝蓋・取付管撤去 → 蓋替・取付管設置</text>
<text x="246.9" y="178.3">既設桝撤去 → 小口径汚水桝設置</text>
<text x="14.8" y="180.5">道路種別(幅員)</text>
<text x="15.8" y="183.5">埋</text>
<text x="19" y="183.5">設</text>
<text x="22.2" y="183.5">法</text>
<text x="185.6" y="185.4">人孔番号</text>
<text x="196.1" y="185.4">蓋　替</text>
<text x="204.9" y="185.4">荷　重</text>
<text x="213" y="185.4">足掛金物</text>
<text x="221.1" y="185.4">インバート</text>
<text x="230.6" y="184.4">転落防止</text>
<text x="243.7" y="181.5">I</text>
<text x="243.7" y="184.6">J</text>
<text x="246.9" y="181.5">既設桝撤去 → Ｂ型汚水桝設置</text>
<text x="246.9" y="184.6">既設桝蓋撤去 → 蓋替</text>
<text x="15.8" y="189.5">支</text>
<text x="15.8" y="186.5">土</text>
<text x="19" y="189.5">保</text>
<text x="19" y="186.5">留</text>
<text x="22.2" y="189.5">工</text>
<text x="22.2" y="186.5">法</text>
<text x="184.7" y="189">J00241A_12</text>
<text x="198" y="189.1">1</text>
<text x="205.7" y="189.1">T-14</text>
<text x="215.7" y="189.1">1</text>
<text x="224.5" y="189.1">0</text>
<text x="230.6" y="186.2">安全梯子</text>
<text x="233.4" y="189.1">0</text>
<text x="243.7" y="187.7">K</text>
<text x="243.7" y="190.9">L</text>
<text x="246.9" y="187.7">取付管撤去 → 取付管設置</text>
<text x="246.9" y="190.8">取付管撤去 → 小口径汚水桝設置・取付管設置</text>
<text x="15.4" y="192.5">路 面 覆 工</text>
<text x="15.8" y="195.5">雨</text>
<text x="19" y="195.5">水</text>
<text x="22.2" y="195.5">桝</text>
<text x="184.7" y="192.5">J00241A_13</text>
<text x="198" y="192.6">1</text>
<text x="205.7" y="192.6">T-14</text>
<text x="215.7" y="192.6">1</text>
<text x="224.5" y="192.6">0</text>
<text x="233.4" y="192.6">0</text>
<text x="243.7" y="197.1">N</text>
<text x="243.7" y="194">M</text>
<text x="246.9" y="194">既設桝・取付管撤去（未使用管）→ キャップ止</text>
<text x="246.9" y="197.1">取付管撤去（不明管）→ キャップ止</text>
<text x="15.8" y="198.5">汚</text>
<text x="19" y="198.5">水</text>
<text x="22.2" y="198.5">桝</text>
<text x="243.7" y="200.2">O</text>
<text x="246.9" y="200.2">現状維持</text>
</g>
<g font-size="1.6" fill="#f00">
<text x="62.5" y="45.6">R1</text>
<text x="62.9" y="43.8">O</text>
<text x="48.6" y="52.4">L4</text>
<text x="60.5" y="51.6">L3</text>
<text x="60.9" y="53.4">O</text>
<text x="67.6" y="51.8">L2</text>
<text x="68" y="53.6">O</text>
<text x="72.8" y="51.6">L1</text>
<text x="73.2" y="53.4">A</text>
<text x="49" y="54.1">A</text>
</g>
<g font-size="1.6" fill="#0ff">
<text x="224.3" y="55.4">水道管φ100</text>
<text x="224.3" y="57.7">DP=1.20m</text>
</g>
<g font-size="1.4">
<text x="213.2" y="25.2">1</text>
<text x="220.6" y="25.3">1'</text>
<text x="61" y="41.5">1'</text>
<text x="216.9" y="44.9">As</text>
<text x="61.2" y="56">1</text>
<text x="21.5" y="98.3">10.00</text>
<text x="22.3" y="116">5.00</text>
<text x="17.7" y="124.5" transform="rotate(-90 17.7 124.5)">1/100</text>
<text x="12.4" y="127.2">1/300</text>
<text x="18.7" y="130.1">DL=1.00</text>
<text x="59.7" y="137.7">L=34.80m</text>
<text x="60" y="135.9">i=9.2‰</text>
<text x="60" y="134.2">TPφ300</text>
<text x="42.5" y="141.8" transform="rotate(-90 42.5 141.8)">7.84</text>
<text x="83.5" y="141.8" transform="rotate(-90 83.5 141.8)">8.50</text>
<text x="42.5" y="147.7" transform="rotate(-90 42.5 147.7)">0.70</text>
<text x="83.5" y="147.7" transform="rotate(-90 83.5 147.7)">1.04</text>
<text x="41" y="155.2" transform="rotate(-90 41 155.2)">(6.710)</text>
<text x="42.5" y="154.2" transform="rotate(-90 42.5 154.2)">6.810</text>
<text x="83.5" y="154.2" transform="rotate(-90 83.5 154.2)">7.130</text>
<text x="85" y="155.2" transform="rotate(-90 85 155.2)">(7.130)</text>
<text x="42.5" y="165.1" transform="rotate(-90 42.5 165.1)">0.00</text>
<text x="83.5" y="165.8" transform="rotate(-90 83.5 165.8)">34.80</text>
<text x="60.5" y="171.3">更生管</text>
<text x="58.6" y="174.3">TP</text>
<text x="62.1" y="174.3">1971年度</text>
<text x="58.4" y="180.3">車道舗装(As-A)</text>
<text x="60.2" y="198.3">A=2,O=3</text>
</g>
<g font-size="1.2" fill="#0ff">
<text x="44.2" y="17.8">水道管φ100</text>
<text x="44.5" y="20.3">水道管φ350</text>
<text x="44.7" y="22.6">水道管φ75</text>
<text x="70.6" y="42.5">水道管φ100</text>
<text x="39.2" y="58.8">水道管φ75</text>
<text x="37.6" y="62.4">水道管φ350</text>
</g>
<g font-size="1.2" fill="#f0f">
<text x="18" y="40.8">NTT 3条4段</text>
<text x="18.3" y="43.7">NTT 3条2段</text>
<text x="18.3" y="45.2">NTT 3条3段</text>
</g>
<g font-size="1.2" fill="#0f0">
<text x="47.2" y="56">ガス管φ80</text>
<text x="19.3" y="62.1">ガス管φ150</text>
<text x="38.4" y="60.6">ガス管φ250(中圧)</text>
</g>
<g font-size="1.2">
<text x="43.8" y="93.9" transform="rotate(-25 43.8 93.9)">430</text>
<text x="44.6" y="94.8" transform="rotate(-25 44.6 94.8)">-4</text>
<text x="84.8" y="91.5" transform="rotate(-25 84.8 91.5)">430</text>
<text x="85.6" y="92.5" transform="rotate(-25 85.6 92.5)">-2</text>
<text x="56.2" y="135.1">430</text>
<text x="56.5" y="136.3">-3</text>
</g>
<text font-size="1" fill="#0ff" x="35.3" y="42.8" transform="rotate(-85 35.3 42.8)">Ｈ</text>
</svg>
